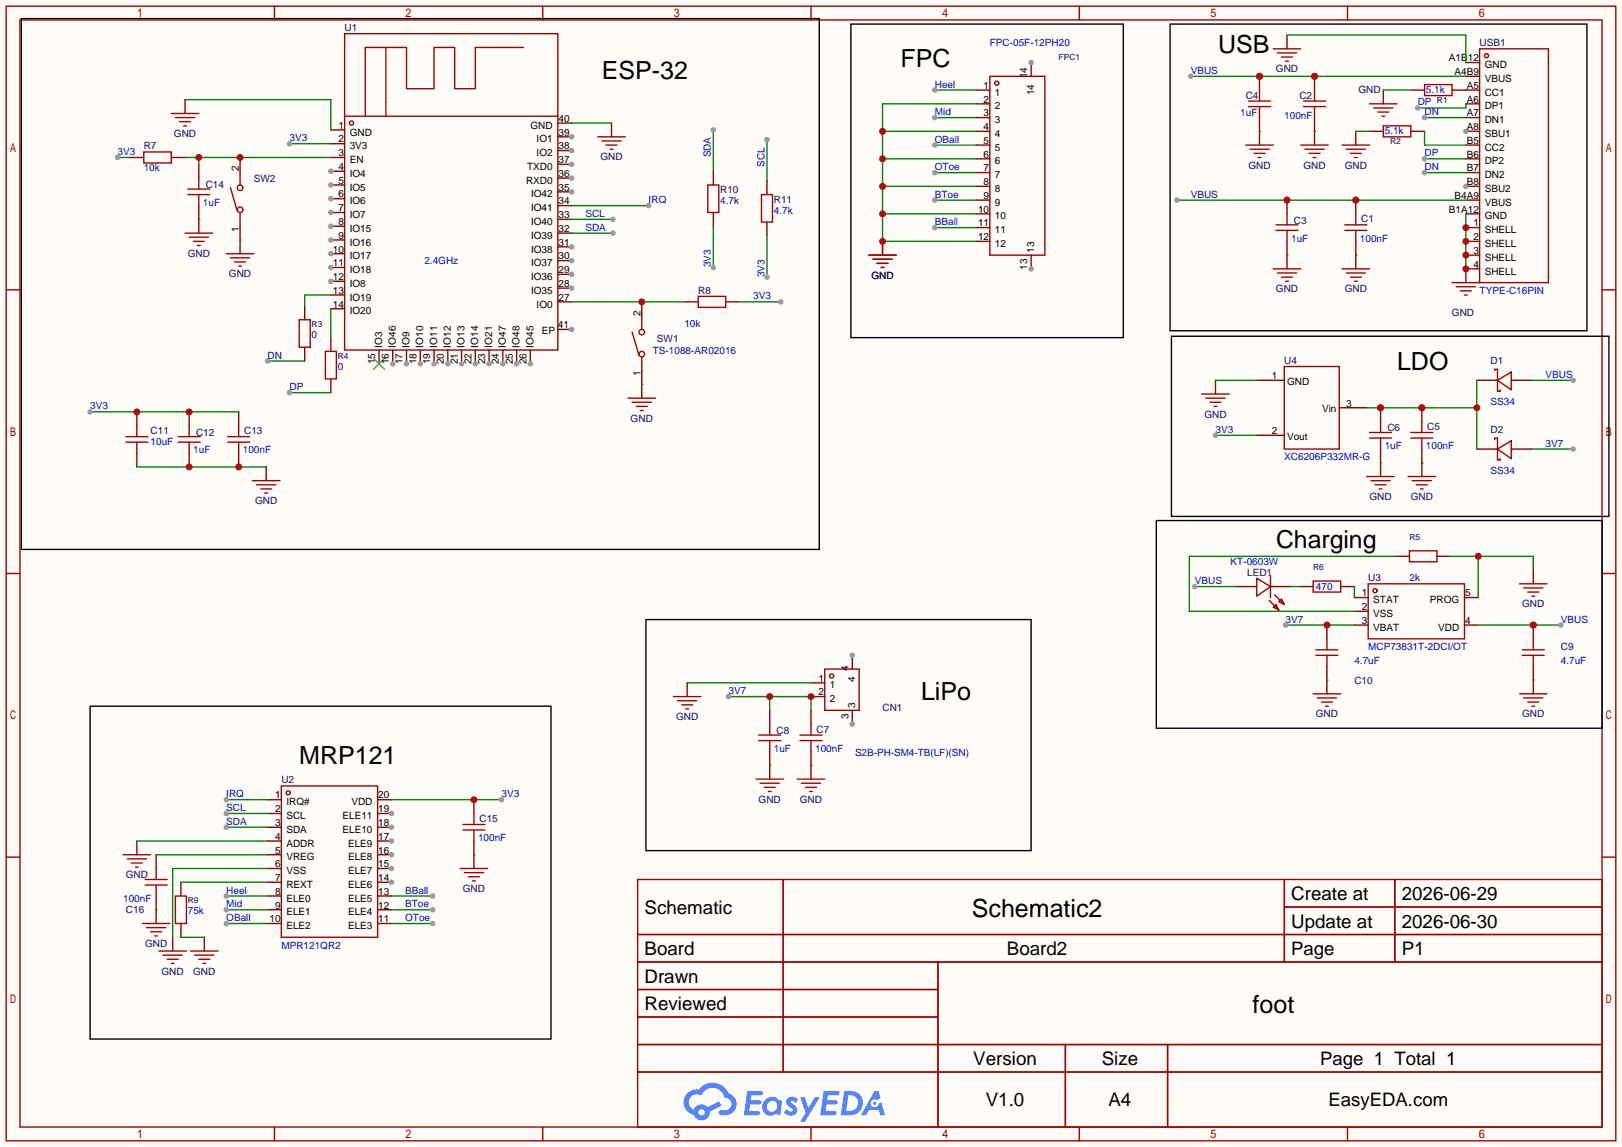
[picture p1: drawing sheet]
<svg xmlns="http://www.w3.org/2000/svg" width="299mm" height="212mm" viewBox="0 0 299 212" stroke-linecap="round" stroke-linejoin="round" font-family="sans-serif">
<path d="M0 0h299.5v211.8h-299.5z" fill="#fffcf7"/>
<g fill="none" stroke="#a10000" stroke-width=".25">
<path d="M1.1 1.1h297.2v209.6h-297.2zM3.7 3.7h292.1v204.5h-292.1zM50.7 1.1v2.6M100.2 1.1v2.6M149.7 1.1v2.6M199.3 1.1v2.6M248.8 1.1v2.6M1.1 53.5h2.6M295.8 53.5h2.5M1.1 105.9h2.6M295.8 105.9h2.5M1.1 158.3h2.6"/>
<path d="M295.8 158.3h2.5M117.7 162.4h178.1v45.8h-178.1zM117.7 172.6h178.1M117.7 177.7h178.1M144.6 162.4v35.6M173.2 177.7v30.5M237.1 162.4v15.3M237.1 167.5h58.7M257.5 162.4v15.3M117.7 182.8h55.5M117.7 192.9h178.1M117.7 187.8h55.5"/>
<path d="M117.7 198h178.1M196.7 192.9v15.3M215.6 192.9v15.3M50.7 208.2v2.5M100.2 208.2v2.5M149.7 208.2v2.5M199.3 208.2v2.5M248.8 208.2v2.5"/>
</g>
<g fill="#5487ff">
<path d="M145.5 202.8a1.3 1.3 0 0 1 1.8 .3l-.4 .6a.54 .54 0 0 0-.9-.2l.1 .2a1.58 1.58 0 0 1 1.1 1.6 1.43 1.43 0 0 1-2.5 .1l.5-.6a.64 .64 0 0 0 .5 .5 .64 .64 0 0 0 .7-.3l-.2-.2a1.6 1.6 0 0 1-1-1.6z"/>
<path d="M147.7 202.7h.9l.7 1.9 1.1-1.9h.9l-2.7 4.5h-.9l1-1.7z"/>
<path d="M138 201.5h1.6a1.31 1.31 0 0 1 1.2 .2 .4 .4 0 0 1-.3 .6h-1.8l-.1 .9h1.6a.4 .4 0 0 1 .4 .4 .4 .4 0 0 1-.4 .4h-1.7l-.2 1.2h.8a1.23 1.23 0 0 1 1.2 .2 .39 .39 0 0 1-.3 .6h-2.7z"/>
<path d="M152.1 201.5h1.6a1.32 1.32 0 0 1 1.3 .2 .39 .39 0 0 1-.4 .6h-1.7l-.2 .9h1.7a.4 .4 0 0 1 .3 .4 .4 .4 0 0 1-.4 .4h-1.7l-.2 1.2h.8a1.23 1.23 0 0 1 1.2 .2 .39 .39 0 0 1-.3 .6h-2.7z"/>
<path d="M161.5 201.5h.7l.4 1.3-.7 .4a.75 .75 0 0 0-1.1 .3 .75 .75 0 0 0 .5 1 .75 .75 0 0 0 .9-.6l.6-.3 .6 2.4h-.9l-.2-1h-1.9l-.5 1h-.9z"/>
<path d="M155.9 201.5l-.7 4.5h1.5a2.27 2.27 0 0 0 2.6-2.3 2.27 2.27 0 0 0-2.7-2.2zM156.6 202.3a1.5 1.5 0 0 1 1.8 1.5 1.5 1.5 0 0 1-1.9 1.4h-.3z"/>
<path d="M141.3 203.1a1.62 1.62 0 0 0-.4 2.1 1.62 1.62 0 0 0 2 .7l.4-.3 .3 .3 .5 .1 .3-2.5-.2-.3h-.4a1.58 1.58 0 0 0-2.5-.1zM141.9 203.6a.99 .99 0 0 1 1.6 .3 .99 .99 0 0 1-.9 1.4 .94 .94 0 0 1-1-.5 .94 .94 0 0 1 .3-1.2z"/>
<path d="M126.9 201.9a2.37 2.37 0 0 0 1.2 4 1.54 1.54 0 0 0 1.7 1 1.54 1.54 0 0 0 1.3-1.6l2.1-1.1-.5-.8-2 1.1a1.57 1.57 0 0 0-2.6 .4 1.5 1.5 0 0 1-.8-2.1 1.5 1.5 0 0 1 2.2-.5 2.23 2.23 0 0 1 2.3-1.4 2.23 2.23 0 0 1 2 1.8 1.16 1.16 0 0 1 1.2 1.1 1.16 1.16 0 0 1-1 1.3h-.7a.47 .47 0 0 0-.6 .3 .47 .47 0 0 0 .4 .6 2.23 2.23 0 0 0 2.3-.7 2.23 2.23 0 0 0 .4-2.3 2.16 2.16 0 0 0-1.3-1.1 3.2 3.2 0 0 0-5.4-.7l-1.2 .1zM129 205.4a.58 .58 0 0 1 1.1 0 .58 .58 0 0 1-1.1 0z"/>
<circle cx="161.5" cy="203.8" r=".28"/>
</g>
<g fill="none" stroke="#a10000" stroke-width=".25">
<path d="M63.6 6.2h39.4v58.4h-39.4z"/>
<circle cx="64.9" cy="22.7" r=".38"/>
</g>
<path d="M61.1 24h2.5M61.1 26.5h2.5M61.1 29.1h2.5M61.1 31.6h2.5" fill="none" stroke="#870000" stroke-width=".25"/>
<circle cx="61.1" cy="31.6" r=".51" fill="#999"/>
<path d="M61.1 34.2h2.5" fill="none" stroke="#870000" stroke-width=".25"/>
<circle cx="61.1" cy="34.2" r=".51" fill="#999"/>
<path d="M61.1 36.7h2.5" fill="none" stroke="#870000" stroke-width=".25"/>
<circle cx="61.1" cy="36.7" r=".51" fill="#999"/>
<path d="M61.1 39.2h2.5" fill="none" stroke="#870000" stroke-width=".25"/>
<circle cx="61.1" cy="39.2" r=".51" fill="#999"/>
<path d="M61.1 41.8h2.5" fill="none" stroke="#870000" stroke-width=".25"/>
<circle cx="61.1" cy="41.8" r=".51" fill="#999"/>
<path d="M61.1 44.3h2.5" fill="none" stroke="#870000" stroke-width=".25"/>
<circle cx="61.1" cy="44.3" r=".51" fill="#999"/>
<path d="M61.1 46.9h2.5" fill="none" stroke="#870000" stroke-width=".25"/>
<circle cx="61.1" cy="46.9" r=".51" fill="#999"/>
<path d="M61.1 49.4h2.5" fill="none" stroke="#870000" stroke-width=".25"/>
<circle cx="61.1" cy="49.4" r=".51" fill="#999"/>
<path d="M61.1 51.9h2.5" fill="none" stroke="#870000" stroke-width=".25"/>
<circle cx="61.1" cy="51.9" r=".51" fill="#999"/>
<path d="M61.1 54.5h2.5M61.1 57h2.5M70 64.6v2.6M72.5 64.6v2.6" fill="none" stroke="#870000" stroke-width=".25"/>
<path d="M69 66.2l2 2M71 66.2l-2 2" fill="none" stroke="#3c3" stroke-width=".25"/>
<circle cx="72.5" cy="67.2" r=".51" fill="#999"/>
<path d="M75.1 64.6v2.6" fill="none" stroke="#870000" stroke-width=".25"/>
<circle cx="75.1" cy="67.2" r=".51" fill="#999"/>
<path d="M77.6 64.6v2.6" fill="none" stroke="#870000" stroke-width=".25"/>
<circle cx="77.6" cy="67.2" r=".51" fill="#999"/>
<path d="M80.1 64.6v2.6" fill="none" stroke="#870000" stroke-width=".25"/>
<circle cx="80.1" cy="67.2" r=".51" fill="#999"/>
<path d="M82.7 64.6v2.6" fill="none" stroke="#870000" stroke-width=".25"/>
<circle cx="82.7" cy="67.2" r=".51" fill="#999"/>
<path d="M85.2 64.6v2.6" fill="none" stroke="#870000" stroke-width=".25"/>
<circle cx="85.2" cy="67.2" r=".51" fill="#999"/>
<path d="M87.8 64.6v2.6" fill="none" stroke="#870000" stroke-width=".25"/>
<circle cx="87.8" cy="67.2" r=".51" fill="#999"/>
<path d="M90.3 64.6v2.6" fill="none" stroke="#870000" stroke-width=".25"/>
<circle cx="90.3" cy="67.2" r=".51" fill="#999"/>
<path d="M92.8 64.6v2.6" fill="none" stroke="#870000" stroke-width=".25"/>
<circle cx="92.8" cy="67.2" r=".51" fill="#999"/>
<path d="M95.4 64.6v2.6" fill="none" stroke="#870000" stroke-width=".25"/>
<circle cx="95.4" cy="67.2" r=".51" fill="#999"/>
<path d="M97.9 64.6v2.6" fill="none" stroke="#870000" stroke-width=".25"/>
<circle cx="97.9" cy="67.2" r=".51" fill="#999"/>
<path d="M103 55.8h2.5M103 53.2h2.5" fill="none" stroke="#870000" stroke-width=".25"/>
<circle cx="105.5" cy="53.2" r=".51" fill="#999"/>
<path d="M103 50.7h2.5" fill="none" stroke="#870000" stroke-width=".25"/>
<circle cx="105.5" cy="50.7" r=".51" fill="#999"/>
<path d="M103 48.1h2.5" fill="none" stroke="#870000" stroke-width=".25"/>
<circle cx="105.5" cy="48.1" r=".51" fill="#999"/>
<path d="M103 45.6h2.5" fill="none" stroke="#870000" stroke-width=".25"/>
<circle cx="105.5" cy="45.6" r=".51" fill="#999"/>
<path d="M103 38h2.5M103 35.4h2.5M103 43.1h2.5M103 40.5h2.5" fill="none" stroke="#870000" stroke-width=".25"/>
<circle cx="105.5" cy="35.4" r=".51" fill="#999"/>
<path d="M103 32.9h2.5" fill="none" stroke="#870000" stroke-width=".25"/>
<circle cx="105.5" cy="32.9" r=".51" fill="#999"/>
<path d="M103 30.4h2.5" fill="none" stroke="#870000" stroke-width=".25"/>
<circle cx="105.5" cy="30.4" r=".51" fill="#999"/>
<path d="M103 27.8h2.5" fill="none" stroke="#870000" stroke-width=".25"/>
<circle cx="105.5" cy="27.8" r=".51" fill="#999"/>
<path d="M103 25.3h2.5" fill="none" stroke="#870000" stroke-width=".25"/>
<circle cx="105.5" cy="25.3" r=".51" fill="#999"/>
<path d="M103 22.7h2.5M103 60.8h2.5" fill="none" stroke="#870000" stroke-width=".25"/>
<path d="M71.2 8.8v12.7M96.6 8.8h-8.8v7.6h-3.9v-7.6h-3.8v7.6h-5v-7.6h-7.7v12.7M63.6 21.5h39.4" fill="none" stroke="#a10000" stroke-width=".25"/>
<circle cx="105.5" cy="60.8" r=".51" fill="#999"/>
<path d="M190.4 11.6v2.5" fill="none" stroke="#870000" stroke-width=".25"/>
<circle cx="190.4" cy="11.6" r=".51" fill="#999"/>
<path d="M190.4 47.1v2.6" fill="none" stroke="#870000" stroke-width=".25"/>
<circle cx="190.4" cy="49.7" r=".51" fill="#999"/>
<g fill="none" stroke="#870000" stroke-width=".25">
<path d="M180.2 19.2h2.6M180.2 16.6h2.6M270.6 19.2h2.6M270.6 16.6h2.6M270.6 11.6h2.6M270.6 14.1h2.6M180.2 39.5h2.6M180.2 37h2.6M180.2 34.4h2.6M180.2 31.9h2.6M180.2 29.3h2.6M180.2 26.8h2.6"/>
<path d="M180.2 24.3h2.6M180.2 21.7h2.6M270.6 24.3h2.6M270.6 21.7h2.6M180.2 44.6h2.6M180.2 42h2.6"/>
</g>
<g fill="none" stroke="#a10000" stroke-width=".25">
<path d="M182.8 14.1h10.1v33h-10.1zM273.2 9h12.7v43.2h-12.7z"/>
<circle cx="184" cy="15.4" r=".38"/>
<circle cx="274.4" cy="10.3" r=".38"/>
</g>
<circle cx="270.6" cy="24.3" r=".51" fill="#999"/>
<path d="M270.6 26.8h2.6M270.6 29.3h2.6M270.6 31.9h2.6M270.6 34.4h2.6" fill="none" stroke="#870000" stroke-width=".25"/>
<circle cx="270.6" cy="34.4" r=".51" fill="#999"/>
<g fill="none" stroke="#870000" stroke-width=".25">
<path d="M44.3 29.1v2.5M270.6 37h2.6M270.6 39.5h2.6M44.3 41.8v2.5M118.5 55.8v2.5M270.6 42h2.6M270.6 44.6h2.6M270.6 47.1h2.6M270.6 49.7h2.6M118.5 68.5v2.5M149.7 126.1h2.6M149.7 128.7h2.6"/>
<path d="M157.4 131.2v2.5"/>
</g>
<g fill="none" stroke="#a10000" stroke-width=".25">
<path d="M42.5 34.7l1.3 4.3M44.3 31.6v2.6M44.3 39.2v2.6M118.5 58.3v2.5M116.7 61.3l1.3 4.4M118.5 65.9v2.6M152.3 123.6h6.3v7.6h-6.3z"/>
<circle cx="44.3" cy="34.7" r=".51"/>
<circle cx="44.3" cy="38.7" r=".51"/>
<circle cx="118.5" cy="61.3" r=".51"/>
<circle cx="118.5" cy="65.4" r=".51"/>
<circle cx="153.5" cy="124.8" r=".38"/>
</g>
<circle cx="157.4" cy="133.7" r=".51" fill="#999"/>
<path d="M157.4 121v2.6" fill="none" stroke="#870000" stroke-width=".25"/>
<circle cx="157.4" cy="121" r=".51" fill="#999"/>
<g fill="none" stroke="#a10000" stroke-width=".25">
<path d="M51.9 145.2h17.8v27.9h-17.8z"/>
<circle cx="53.2" cy="146.4" r=".38"/>
</g>
<g fill="none" stroke="#870000" stroke-width=".25">
<path d="M49.4 147.7h2.5M49.4 150.2h2.5M49.4 152.8h2.5M49.4 155.3h2.5M49.4 157.9h2.5M49.4 160.4h2.5M49.4 162.9h2.5M49.4 165.5h2.5M49.4 168h2.5M49.4 170.6h2.5M69.7 162.9h2.6M69.7 165.5h2.6"/>
<path d="M69.7 168h2.6M69.7 170.6h2.6"/>
</g>
<circle cx="72.3" cy="162.9" r=".51" fill="#999"/>
<path d="M69.7 160.4h2.6" fill="none" stroke="#870000" stroke-width=".25"/>
<circle cx="72.3" cy="160.4" r=".51" fill="#999"/>
<path d="M69.7 157.9h2.6" fill="none" stroke="#870000" stroke-width=".25"/>
<circle cx="72.3" cy="157.9" r=".51" fill="#999"/>
<path d="M69.7 155.3h2.6" fill="none" stroke="#870000" stroke-width=".25"/>
<circle cx="72.3" cy="155.3" r=".51" fill="#999"/>
<path d="M69.7 152.8h2.6" fill="none" stroke="#870000" stroke-width=".25"/>
<circle cx="72.3" cy="152.8" r=".51" fill="#999"/>
<path d="M69.7 150.2h2.6" fill="none" stroke="#870000" stroke-width=".25"/>
<circle cx="72.3" cy="150.2" r=".51" fill="#999"/>
<g fill="none" stroke="#870000" stroke-width=".25">
<path d="M237.6 6.5v2.5M255.4 16.6v2.6M232.5 24.3v2.5M242.7 24.3v2.5M250.3 24.3v2.5M237.6 47.1v2.6M250.3 47.1v2.6M270.6 49.7v2.5M232 70.2h5.1M247.3 75.3h5M232 80.4h5.1M254.9 85.5v2.5"/>
<path d="M262.5 85.5v2.5M250.1 110.4h2.5M250.1 112.9h2.5M250.1 115.4h2.5M270.4 110.4h2.5M270.4 115.4h2.5M245 125.6v2.5M69.7 147.7h2.6M142.1 141.4v2.5M149.7 141.4v2.5"/>
</g>
<g fill="none" stroke="#a10000" stroke-width=".25">
<path d="M235.1 9h5.1M235.8 9.8h3.6M236.6 10.5h2M237.4 11.3h.5M252.9 19.2h5M253.6 19.9h3.6M230 26.8h5.1M230.8 27.6h3.5M231.5 28.3h2.1M232.3 29.1h.5M240.2 26.8h5M240.9 27.6h3.6"/>
<path d="M241.7 28.3h2M242.4 29.1h.6M247.8 26.8h5.1M248.5 27.6h3.6M249.3 28.3h2M250.1 29.1h.5M254.4 20.7h2M255.1 21.5h.6M235.1 49.7h5.1M235.8 50.4h3.6M236.6 51.2h2M237.4 51.9h.5"/>
<path d="M247.8 49.7h5.1M248.5 50.4h3.6M249.3 51.2h2M250.1 51.9h.5M268.1 52.2h5.1M268.9 53h3.5M269.6 53.7h2.1M270.4 54.5h.5M237.1 67.7h10.2v15.2h-10.2zM252.3 88h5.1M253.1 88.8h3.6M253.9 89.5h2"/>
<path d="M254.6 90.3h.5M260 88h5M260.7 88.8h3.6M261.5 89.5h2M262.3 90.3h.5M252.6 107.8h17.8v10.2h-17.8zM242.4 128.1h5.1M243.2 128.9h3.6M244 129.7h2M244.7 130.4h.5M139.6 143.9h5.1M140.3 144.7h3.6"/>
<path d="M141.1 145.4h2M141.9 146.2h.5M147.2 143.9h5.1M148 144.7h3.5M148.7 145.4h2M149.5 146.2h.5"/>
<circle cx="253.9" cy="109.1" r=".38"/>
</g>
<path d="M270.6 39.5v10.2" fill="none" stroke="#008700" stroke-width=".25"/>
<g fill="#c00">
<circle cx="270.6" cy="47.1" r=".63"/>
<circle cx="270.6" cy="49.7" r=".63"/>
<circle cx="270.6" cy="44.6" r=".63"/>
<circle cx="270.6" cy="42" r=".63"/>
</g>
<path d="M237.6 6.5h33v5.1M255.4 16.6h5.1M270.6 16.6h.1M250.3 24.3h2.6M263 24.3v2.5h7.6M252.3 75.3h20.4M272.7 70.2v12.7" fill="none" stroke="#008700" stroke-width=".25"/>
<path d="M260.5 16.6h2.5M268.1 16.6h2.5M252.9 24.3h2.5M260.5 24.3h2.5M272.7 70.2h3.8M279 70.2h3.8M272.7 82.9h3.8M279 82.9h3.8" fill="none" stroke="#870000" stroke-width=".25"/>
<path d="M263 15.6h5.1v2.1h-5.1zM255.4 23.2h5.1v2.1h-5.1zM276 68.5v-.3h.5v4.1h.5v-.3M276.5 70.2l2.5-1.5v3.3zM276 81.2v-.3h.5v4.1h.5v-.3M276.5 82.9l2.5-1.5v3.3z" fill="none" stroke="#a10000" stroke-width=".25"/>
<g fill="#c00">
<circle cx="272.7" cy="75.3" r=".63"/>
<circle cx="262.5" cy="75.3" r=".63"/>
<circle cx="254.9" cy="75.3" r=".63"/>
</g>
<path d="M219.8 14.1h50.8" fill="none" stroke="#008700" stroke-width=".25"/>
<g fill="#c00">
<circle cx="232.5" cy="14.1" r=".63"/>
<circle cx="242.7" cy="14.1" r=".63"/>
</g>
<circle cx="219.8" cy="14.1" r=".51" fill="#999"/>
<path d="M217.3 37h53.3" fill="none" stroke="#008700" stroke-width=".25"/>
<g fill="#c00">
<circle cx="250.3" cy="37" r=".63"/>
<circle cx="237.6" cy="37" r=".63"/>
</g>
<circle cx="217.3" cy="37" r=".51" fill="#999"/>
<path d="M242.7 19.7v2" fill="none" stroke="#a10000" stroke-width=".25"/>
<path d="M242.7 14.1v2.5" fill="none" stroke="#870000" stroke-width=".25"/>
<circle cx="242.7" cy="14.1" r=".63" fill="#c00"/>
<path d="M240.7 18.7h4M240.7 19.7h4M242.7 16.6v2.1M250.3 42.5v2.1" fill="none" stroke="#a10000" stroke-width=".25"/>
<path d="M242.7 21.7v2.6M250.3 37v2.5" fill="none" stroke="#870000" stroke-width=".25"/>
<circle cx="250.3" cy="37" r=".63" fill="#c00"/>
<path d="M250.3 39.5v2M248.3 41.5h4M248.3 42.5h4M44.1 78.6v2M42 80.6h4.1M42 81.7h4.1M44.1 81.7v2M262.5 80.9v2M85.5 152.3h4M85.5 153.3h4M87.5 150.2v2.1M87.5 153.3v2" fill="none" stroke="#a10000" stroke-width=".25"/>
<path d="M250.3 44.6v2.5M44.1 76.1v2.5M262.5 75.3v2.6M44.1 83.7v2.5M87.5 147.7v2.5M87.5 155.3v2.6" fill="none" stroke="#870000" stroke-width=".25"/>
<circle cx="262.5" cy="75.3" r=".63" fill="#c00"/>
<g fill="none" stroke="#a10000" stroke-width=".25">
<path d="M230.5 19.7h4.1M230.5 18.7h4.1M232.5 16.6v2.1M34.9 78.6v2M260.5 79.9h4M262.5 77.9v2M32.9 81.7h4.1M32.9 80.6h4.1M34.9 81.7v2M260.5 80.9h4M147.7 135.8h4.1M147.7 136.8h4.1"/>
<path d="M149.7 133.7v2.1M149.7 136.8v2M26.8 162.4h4.1M26.8 163.4h4.1M28.8 160.4v2M28.8 163.4v2.1"/>
</g>
<path d="M232.5 14.1v2.5M232.5 21.7v2.6M34.9 76.1v2.5M34.9 83.7v2.5M262.5 82.9v2.6M149.7 131.2v2.5M149.7 138.8v2.6M28.8 157.9v2.5M28.8 165.5v2.5" fill="none" stroke="#870000" stroke-width=".25"/>
<path d="M242.7 24.3h.1M250.3 47.1h.1M262.5 85.5h.1M149.7 141.4h.1" fill="none" stroke="#008700" stroke-width=".25"/>
<circle cx="232.5" cy="14.1" r=".63" fill="#c00"/>
<path d="M232.5 19.7v2M34.7 35.9h4M34.7 34.9h4M36.7 32.9v2M36.7 35.9v2.1M237.6 39.5v2M235.6 42.5h4M235.6 41.5h4M140.1 136.8h4M140.1 135.8h4M142.1 133.7v2.1M142.1 136.8v2" fill="none" stroke="#a10000" stroke-width=".25"/>
<path d="M36.7 30.4v2.5M36.7 38v2.5M237.6 37v2.5M237.6 44.6v2.5M142.1 131.2v2.5M142.1 138.8v2.6" fill="none" stroke="#870000" stroke-width=".25"/>
<circle cx="237.6" cy="37" r=".63" fill="#c00"/>
<path d="M237.6 42.5v2.1M252.9 79.9h4M254.9 77.9v2M252.9 80.9h4" fill="none" stroke="#a10000" stroke-width=".25"/>
<path d="M254.9 75.3v2.6M254.9 82.9v2.6" fill="none" stroke="#870000" stroke-width=".25"/>
<circle cx="254.9" cy="75.3" r=".63" fill="#c00"/>
<path d="M55.2 59.1h2.1v5h-2.1zM60.1 64.9h2v5.1h-2zM254.9 80.9v2" fill="none" stroke="#a10000" stroke-width=".25"/>
<path d="M232.5 24.3h.1M263 29.3h7.6M61.1 54.5h-4.8v2M237.6 47.1h.1M254.9 85.5h.1M142.1 141.4h.1" fill="none" stroke="#008700" stroke-width=".25"/>
<path d="M56.3 56.5v2.6M56.3 64.1v2.6M61.1 62.4v2.5M61.1 70v2.5" fill="none" stroke="#870000" stroke-width=".25"/>
<circle cx="263" cy="29.3" r=".51" fill="#999"/>
<path d="M270.6 19.2v.7h-8.9" fill="none" stroke="#008700" stroke-width=".25"/>
<circle cx="261.7" cy="19.9" r=".51" fill="#999"/>
<path d="M263 31.9h7.6" fill="none" stroke="#008700" stroke-width=".25"/>
<circle cx="263" cy="31.9" r=".51" fill="#999"/>
<path d="M263 21.7h7.6" fill="none" stroke="#008700" stroke-width=".25"/>
<circle cx="263" cy="21.7" r=".51" fill="#999"/>
<path d="M49.4 66.7h6.9" fill="none" stroke="#008700" stroke-width=".25"/>
<circle cx="49.4" cy="66.7" r=".51" fill="#999"/>
<path d="M53.5 72.5h7.6" fill="none" stroke="#008700" stroke-width=".25"/>
<circle cx="53.5" cy="72.5" r=".51" fill="#999"/>
<path d="M224.4 80.4h7.6" fill="none" stroke="#008700" stroke-width=".25"/>
<circle cx="224.4" cy="80.4" r=".51" fill="#999"/>
<path d="M224.4 70.2v2.6" fill="none" stroke="#870000" stroke-width=".25"/>
<path d="M221.9 72.8h5M222.6 73.5h3.6M223.4 74.3h2M224.2 75.1h.5" fill="none" stroke="#a10000" stroke-width=".25"/>
<path d="M224.4 70.2h7.6M282.8 70.2h7.6" fill="none" stroke="#008700" stroke-width=".25"/>
<circle cx="290.4" cy="70.2" r=".51" fill="#999"/>
<path d="M134.5 128.7h15.2v2.5M142.1 128.7v2.5" fill="none" stroke="#008700" stroke-width=".25"/>
<g fill="#c00">
<circle cx="142.1" cy="128.7" r=".63"/>
<circle cx="149.7" cy="128.7" r=".63"/>
</g>
<circle cx="134.5" cy="128.7" r=".51" fill="#999"/>
<path d="M126.9 126.1v2.6" fill="none" stroke="#870000" stroke-width=".25"/>
<path d="M124.3 128.7h5.1M125.1 129.4h3.6M125.9 130.2h2M126.6 130.9h.5" fill="none" stroke="#a10000" stroke-width=".25"/>
<path d="M282.8 82.9h7.6M126.9 126.1h22.8" fill="none" stroke="#008700" stroke-width=".25"/>
<circle cx="290.4" cy="82.9" r=".51" fill="#999"/>
<path d="M162.9 44.6v2.5" fill="none" stroke="#870000" stroke-width=".25"/>
<path d="M160.4 47.1h5.1M161.2 47.9h3.5M161.9 48.6h2.1M162.7 49.4h.5" fill="none" stroke="#a10000" stroke-width=".25"/>
<path d="M180.2 19.2h-17.3v25.4h17.3M162.9 24.3h17.3M162.9 29.3h17.3M162.9 34.4h17.3M162.9 39.5h17.3" fill="none" stroke="#008700" stroke-width=".25"/>
<g fill="#c00">
<circle cx="162.9" cy="44.6" r=".63"/>
<circle cx="162.9" cy="39.5" r=".63"/>
<circle cx="162.9" cy="34.4" r=".63"/>
<circle cx="162.9" cy="29.3" r=".63"/>
<circle cx="162.9" cy="24.3" r=".63"/>
</g>
<path d="M172.6 42h7.6" fill="none" stroke="#008700" stroke-width=".25"/>
<circle cx="172.6" cy="42" r=".51" fill="#999"/>
<path d="M172.6 37h7.6" fill="none" stroke="#008700" stroke-width=".25"/>
<circle cx="172.6" cy="37" r=".51" fill="#999"/>
<path d="M172.6 21.7h7.6" fill="none" stroke="#008700" stroke-width=".25"/>
<circle cx="172.6" cy="21.7" r=".51" fill="#999"/>
<path d="M172.6 26.8h7.6" fill="none" stroke="#008700" stroke-width=".25"/>
<circle cx="172.6" cy="26.8" r=".51" fill="#999"/>
<path d="M172.6 31.9h7.6" fill="none" stroke="#008700" stroke-width=".25"/>
<circle cx="172.6" cy="31.9" r=".51" fill="#999"/>
<path d="M172.6 16.6h7.6" fill="none" stroke="#008700" stroke-width=".25"/>
<circle cx="172.6" cy="16.6" r=".51" fill="#999"/>
<path d="M257.7 102.7h2.5M265.3 102.7h2.5" fill="none" stroke="#870000" stroke-width=".25"/>
<path d="M260.2 101.7h5.1v2.1h-5.1z" fill="none" stroke="#a10000" stroke-width=".25"/>
<path d="M257.7 102.7h-38.1v10.2h30.5M267.8 102.7h15.3v2.6M272.9 102.7v7.7" fill="none" stroke="#008700" stroke-width=".25"/>
<circle cx="272.9" cy="102.7" r=".63" fill="#c00"/>
<path d="M283.1 105.3v2.5" fill="none" stroke="#870000" stroke-width=".25"/>
<path d="M280.5 107.8h5.1M281.3 108.6h3.6M282.1 109.3h2M282.8 110.1h.5" fill="none" stroke="#a10000" stroke-width=".25"/>
<path d="M272.9 115.4h15.3" fill="none" stroke="#008700" stroke-width=".25"/>
<circle cx="283.1" cy="115.4" r=".63" fill="#c00"/>
<circle cx="288.2" cy="115.4" r=".51" fill="#999"/>
<path d="M239.9 108.3h2.5M247.5 108.3h2.6M283.1 115.4v2.6" fill="none" stroke="#870000" stroke-width=".25"/>
<path d="M242.4 107.3h5.1v2h-5.1zM283.1 121v2.1" fill="none" stroke="#a10000" stroke-width=".25"/>
<circle cx="283.1" cy="115.4" r=".63" fill="#c00"/>
<path d="M245 118v2M283.1 118v2M243 120h4M243 121h4M245 121v2.1M280.5 128.1h5.1M281.1 120h4M281.1 121h4M281.3 128.9h3.6M282.1 129.7h2M282.8 130.4h.5" fill="none" stroke="#a10000" stroke-width=".25"/>
<path d="M245 115.4v2.6M245 123.1v2.5M283.1 123.1v5" fill="none" stroke="#870000" stroke-width=".25"/>
<path d="M237.4 115.4h12.7M283.1 125.6h.1" fill="none" stroke="#008700" stroke-width=".25"/>
<circle cx="245" cy="115.4" r=".63" fill="#c00"/>
<circle cx="237.4" cy="115.4" r=".51" fill="#999"/>
<path d="M232 106.8l2.6 1.5-2.6 1.8zM234.3 110.9l1.8 1.7M234.6 106.3v4.1M235.1 112.1l.5-.5 .5 1zM235.3 109.9l1.8 1.7M236.1 111.1l.5-.5 .5 1z" fill="none" stroke="#a10000" stroke-width=".25"/>
<path d="M228.2 108.3h3.8M234.6 108.3h3.8" fill="none" stroke="#870000" stroke-width=".25"/>
<path d="M220.6 108.3h7.6M238.4 108.3h1.5M250.1 108.3v2.1M245 125.6h.1" fill="none" stroke="#008700" stroke-width=".25"/>
<circle cx="220.6" cy="108.3" r=".51" fill="#999"/>
<path d="M34.2 18.4v2.6M112.9 22.7v2.6M25.3 76.1v2.5M25.3 83.7v2.5" fill="none" stroke="#870000" stroke-width=".25"/>
<path d="M31.6 21h5.1M32.4 21.7h3.5M33.1 22.5h2.1M33.9 23.2h.5M110.4 25.3h5M111.1 26h3.6M111.9 26.8h2M112.6 27.6h.6M25.3 78.6v2M23.2 81.7h4.1M23.2 80.6h4.1M25.3 81.7v2" fill="none" stroke="#a10000" stroke-width=".25"/>
<path d="M34.2 18.4h26.9v5.6M16.6 76.1h27.5" fill="none" stroke="#008700" stroke-width=".25"/>
<g fill="#c00">
<circle cx="25.3" cy="76.1" r=".63"/>
<circle cx="34.9" cy="76.1" r=".63"/>
</g>
<circle cx="16.6" cy="76.1" r=".51" fill="#999"/>
<path d="M25.3 86.2h23.8" fill="none" stroke="#008700" stroke-width=".25"/>
<g fill="#c00">
<circle cx="34.9" cy="86.2" r=".63"/>
<circle cx="44.1" cy="86.2" r=".63"/>
</g>
<path d="M49.1 86.2v2.6" fill="none" stroke="#870000" stroke-width=".25"/>
<path d="M46.6 88.8h5.1M47.4 89.5h3.5M48.1 90.3h2.1M48.9 91.1h.5" fill="none" stroke="#a10000" stroke-width=".25"/>
<path d="M53.5 26.5h7.6" fill="none" stroke="#008700" stroke-width=".25"/>
<circle cx="53.5" cy="26.5" r=".51" fill="#999"/>
<path d="M34.2 29.1h26.9M36.7 29.1v1.3" fill="none" stroke="#008700" stroke-width=".25"/>
<g fill="#c00">
<circle cx="36.7" cy="29.1" r=".63"/>
<circle cx="44.3" cy="29.1" r=".63"/>
</g>
<path d="M24 29.1h2.5M31.6 29.1h2.6M36.7 40.5v2.6M44.3 44.3v2.6M126.4 55.8h2.5M134 55.8h2.5" fill="none" stroke="#870000" stroke-width=".25"/>
<path d="M26.5 28.1h5.1v2h-5.1zM34.2 43.1h5M34.9 43.8h3.6M35.7 44.6h2M36.4 45.3h.6M41.8 46.9h5.1M42.5 47.6h3.6M43.3 48.4h2M44.1 49.1h.5M128.9 54.7h5.1v2.1h-5.1z" fill="none" stroke="#a10000" stroke-width=".25"/>
<path d="M21.7 29.1h2.3" fill="none" stroke="#008700" stroke-width=".25"/>
<circle cx="21.7" cy="29.1" r=".51" fill="#999"/>
<path d="M105.5 55.8h20.9" fill="none" stroke="#008700" stroke-width=".25"/>
<circle cx="118.5" cy="55.8" r=".63" fill="#c00"/>
<path d="M118.5 71v2.5" fill="none" stroke="#870000" stroke-width=".25"/>
<path d="M116 73.5h5M116.7 74.3h3.6M117.5 75.1h2M118.2 75.8h.5" fill="none" stroke="#a10000" stroke-width=".25"/>
<path d="M136.5 55.8h7.6M118.5 71h.1" fill="none" stroke="#008700" stroke-width=".25"/>
<circle cx="144.1" cy="55.8" r=".51" fill="#999"/>
<path d="M105.5 22.7h7.4M44.3 44.3h.1M72.3 147.7h20.3" fill="none" stroke="#008700" stroke-width=".25"/>
<circle cx="87.5" cy="147.7" r=".63" fill="#c00"/>
<circle cx="92.6" cy="147.7" r=".51" fill="#999"/>
<path d="M25.3 155.3v2.6M87.5 157.9v2.5M28.8 168v2.6M31.9 173.1v2.5M33.4 162.9v2.6M33.4 170.6v2.5M37.7 173.1v2.5" fill="none" stroke="#870000" stroke-width=".25"/>
<g fill="none" stroke="#a10000" stroke-width=".25">
<path d="M22.7 157.9h5.1M23.5 158.6h3.6M24.3 159.4h2M25 160.1h.5M26.3 170.6h5.1M27.1 171.3h3.5M27.8 172.1h2M28.6 172.8h.5M29.3 175.6h5.1M30.1 176.4h3.6M30.9 177.2h2M31.6 177.9h.5"/>
<path d="M32.4 165.5h2v5.1h-2zM35.2 175.6h5.1M35.9 176.4h3.6M36.7 177.2h2M37.5 177.9h.5M85 160.4h5M85.7 161.2h3.6M86.5 161.9h2M87.2 162.7h.6"/>
</g>
<path d="M25.3 155.3h24.1M28.8 157.9h20.6M41.8 150.2h7.6M87.5 157.9h.1M28.8 168h.1M33.4 162.9h16M33.4 173.1h4.3M49.4 160.4h-17.5v12.7" fill="none" stroke="#008700" stroke-width=".25"/>
<circle cx="41.8" cy="150.2" r=".51" fill="#999"/>
<path d="M41.8 152.8h7.6" fill="none" stroke="#008700" stroke-width=".25"/>
<circle cx="41.8" cy="152.8" r=".51" fill="#999"/>
<path d="M36.7 40.5h.1M61.1 57v5.4M131.7 41.8v7.6" fill="none" stroke="#008700" stroke-width=".25"/>
<circle cx="131.7" cy="49.4" r=".51" fill="#999"/>
<path d="M141.6 43.6v7.6" fill="none" stroke="#008700" stroke-width=".25"/>
<circle cx="141.6" cy="51.2" r=".51" fill="#999"/>
<path d="M41.8 165.5h7.6" fill="none" stroke="#008700" stroke-width=".25"/>
<circle cx="41.8" cy="165.5" r=".51" fill="#999"/>
<path d="M41.8 168h7.6" fill="none" stroke="#008700" stroke-width=".25"/>
<circle cx="41.8" cy="168" r=".51" fill="#999"/>
<path d="M41.8 170.6h7.6" fill="none" stroke="#008700" stroke-width=".25"/>
<circle cx="41.8" cy="170.6" r=".51" fill="#999"/>
<path d="M72.3 170.6h7.6" fill="none" stroke="#008700" stroke-width=".25"/>
<circle cx="79.9" cy="170.6" r=".51" fill="#999"/>
<path d="M72.3 168h7.6" fill="none" stroke="#008700" stroke-width=".25"/>
<circle cx="79.9" cy="168" r=".51" fill="#999"/>
<path d="M72.3 165.5h7.6" fill="none" stroke="#008700" stroke-width=".25"/>
<circle cx="79.9" cy="165.5" r=".51" fill="#999"/>
<path d="M41.8 147.7h7.6" fill="none" stroke="#008700" stroke-width=".25"/>
<circle cx="41.8" cy="147.7" r=".51" fill="#999"/>
<path d="M3.9 3.4h147.4v98.1h-147.4zM157.1 4.4h50.3v58h-50.3zM216 4.4h77v56.7h-77zM216.3 62.1h80.8v33.3h-80.8zM213.5 96.1h82.3v38.4h-82.3zM119.3 114.4h71.1v42.7h-71.1zM16.6 130.4h85.1v61.5h-85.1z" fill="none" stroke="#000" stroke-width=".25"/>
<path d="M105.5 40.5h7.7" fill="none" stroke="#008700" stroke-width=".25"/>
<circle cx="113.2" cy="40.5" r=".51" fill="#999"/>
<path d="M141.6 25.8v7.6" fill="none" stroke="#008700" stroke-width=".25"/>
<circle cx="141.6" cy="25.8" r=".51" fill="#999"/>
<path d="M105.5 43.1h7.7" fill="none" stroke="#008700" stroke-width=".25"/>
<circle cx="113.2" cy="43.1" r=".51" fill="#999"/>
<path d="M131.7 24v7.6" fill="none" stroke="#008700" stroke-width=".25"/>
<circle cx="131.7" cy="24" r=".51" fill="#999"/>
<path d="M105.5 38h14.3" fill="none" stroke="#008700" stroke-width=".25"/>
<circle cx="119.8" cy="38" r=".51" fill="#999"/>
<path d="M131.7 31.6v2.6M131.7 39.2v2.6M141.6 33.4v2.5M141.6 41v2.6" fill="none" stroke="#870000" stroke-width=".25"/>
<path d="M130.7 34.2h2v5h-2zM140.6 35.9h2v5.1h-2z" fill="none" stroke="#a10000" stroke-width=".25"/>
<g font-size="4.6">
<text x="224.9" y="9.8">USB</text>
<text x="111.1" y="14.7">ESP-32</text>
<text x="166.2" y="12.4">FPC</text>
<text x="257.9" y="68.2">LDO</text>
<text x="235.6" y="101.2">Charging</text>
<text x="170.1" y="129.2">LiPo</text>
<text x="55.2" y="141.1">MRP121</text>
<text x="179.4" y="169.4">Schematic2</text>
<text x="231.3" y="187.1">foot</text>
</g>
<g font-size="3.5">
<text x="238.4" y="166.2">Create at</text>
<text x="258.8" y="166.2">2026-06-29</text>
<text x="119" y="168.8">Schematic</text>
<text x="238.4" y="171.3">Update at</text>
<text x="258.8" y="171.3">2026-06-30</text>
<text x="119" y="176.4">Board</text>
<text x="185.9" y="176.4">Board2</text>
<text x="258.8" y="176.4">P1</text>
<text x="119" y="181.5">Drawn</text>
<text x="119" y="186.6">Reviewed</text>
<text x="179.7" y="196.7">Version</text>
<text x="203.4" y="196.7">Size</text>
<text x="182" y="204.3">V1.0</text>
<text x="204.7" y="204.3">A4</text>
</g>
<g font-size="3.4">
<text x="238.4" y="176.4">Page</text>
<text x="243.7" y="196.7">Page 1 Total 1</text>
<text x="245.3" y="204.3">EasyEDA.com</text>
</g>
<g font-size="1.8" fill="#000080">
<text x="63.6" y="5.8">U1</text>
<text x="273.2" y="8.6">USB1</text>
<text x="235.6" y="13.4">GND</text>
<text x="250.8" y="17.2">GND</text>
<text x="230" y="18.2">C4</text>
<text x="239.9" y="18.2">C2</text>
<text x="26.5" y="27.6">R7</text>
<text x="32.1" y="25.3">GND</text>
<text x="110.8" y="29.6">GND</text>
<text x="38" y="34.7">C14</text>
<text x="46.9" y="33.7">SW2</text>
<text x="133" y="35.7">R10</text>
<text x="230.5" y="31.2">GND</text>
<text x="240.6" y="31.2">GND</text>
<text x="248.3" y="31.2">GND</text>
<text x="142.9" y="37.5">R11</text>
<text x="238.9" y="41.3">C3</text>
<text x="251.3" y="41.1">C1</text>
<text x="34.6" y="47.4">GND</text>
<text x="42.3" y="51.2">GND</text>
<text x="160.9" y="51.5">GND</text>
<text x="128.9" y="54.3">R8</text>
<text x="235.6" y="54">GND</text>
<text x="248.3" y="54">GND</text>
<text x="268.1" y="58.3">GND</text>
<text x="121.3" y="63.2">SW1</text>
<text x="237.1" y="67.2">U4</text>
<text x="275.2" y="67.2">D1</text>
<text x="116.4" y="77.9">GND</text>
<text x="222.4" y="77.1">GND</text>
<text x="27.8" y="80.2">C11</text>
<text x="36.2" y="80.4">C12</text>
<text x="45.1" y="80.2">C13</text>
<text x="256.2" y="79.7">C6</text>
<text x="263.5" y="79.4">C5</text>
<text x="275.2" y="79.9">D2</text>
<text x="47.1" y="93.1">GND</text>
<text x="252.8" y="92.4">GND</text>
<text x="260.5" y="92.4">GND</text>
<text x="230.3" y="106.3">LED1</text>
<text x="252.6" y="107.4">U3</text>
<text x="281" y="112.2">GND</text>
<text x="288.2" y="120.1">C9</text>
<text x="162.9" y="131.2">CN1</text>
<text x="250.1" y="126.4">C10</text>
<text x="124.8" y="133">GND</text>
<text x="143.4" y="135.6">C8</text>
<text x="150.7" y="135.3">C7</text>
<text x="242.9" y="132.5">GND</text>
<text x="281" y="132.5">GND</text>
<text x="51.9" y="144.7">U2</text>
<text x="140.1" y="148.3">GND</text>
<text x="147.7" y="148.3">GND</text>
<text x="88.5" y="151.8">C15</text>
<text x="23.2" y="162.2">GND</text>
<text x="85.4" y="164.8">GND</text>
<text x="23.2" y="168.6">C16</text>
<text x="26.8" y="174.9">GND</text>
<text x="29.8" y="180">GND</text>
<text x="35.7" y="180">GND</text>
</g>
<g font-size="1.8" fill="#00f">
<text x="182.8" y="8.6">FPC-05F-12PH20</text>
<text x="172.6" y="16.2">Heel</text>
<text x="219.8" y="13.6">VBUS</text>
<text x="263.3" y="17.2">5.1k</text>
<text x="172.6" y="21.3">Mid</text>
<text x="229" y="21.5">1uF</text>
<text x="237.1" y="22">100nF</text>
<text x="261.7" y="19.5">DP</text>
<text x="263" y="21.3">DN</text>
<text x="21.7" y="28.6">3V3</text>
<text x="53.5" y="26.1">3V3</text>
<text x="131.2" y="29.1" transform="rotate(-90 131.2 29.1)">SDA</text>
<text x="172.6" y="26.3">OBall</text>
<text x="255.7" y="24.8">5.1k</text>
<text x="263" y="28.9">DP</text>
<text x="26.5" y="31.7">10k</text>
<text x="141.1" y="30.9" transform="rotate(-90 141.1 30.9)">SCL</text>
<text x="172.6" y="31.4">OToe</text>
<text x="263" y="31.4">DN</text>
<text x="37.5" y="38">1uF</text>
<text x="108.1" y="40.1">SCL</text>
<text x="119.8" y="37.5">IRQ</text>
<text x="133" y="37.8">4.7k</text>
<text x="142.9" y="39.5">4.7k</text>
<text x="172.6" y="41.6">BBall</text>
<text x="172.6" y="36.5">BToe</text>
<text x="219.8" y="36.5">VBUS</text>
<text x="108.1" y="42.6">SDA</text>
<text x="238.4" y="44.6">1uF</text>
<text x="251.1" y="44.6">100nF</text>
<text x="78.4" y="48.7">2.4GHz</text>
<text x="131.2" y="49.4" transform="rotate(-90 131.2 49.4)">3V3</text>
<text x="141.1" y="51.2" transform="rotate(-90 141.1 51.2)">3V3</text>
<text x="139.1" y="55.3">3V3</text>
<text x="273.2" y="54.3">TYPE-C16PIN</text>
<text x="57.5" y="62.4">0</text>
<text x="120.5" y="65.5">TS-1088-AR02016</text>
<text x="126.4" y="60.4">10k</text>
<text x="49.4" y="66.2">DN</text>
<text x="62.4" y="68.2">0</text>
<text x="285.4" y="69.8">VBUS</text>
<text x="16.6" y="75.6">3V3</text>
<text x="53.5" y="72.1">DP</text>
<text x="275.2" y="74.8">SS34</text>
<text x="27.8" y="82.2">10uF</text>
<text x="35.7" y="83.7">1uF</text>
<text x="44.8" y="83.7">100nF</text>
<text x="224.4" y="79.9">3V3</text>
<text x="255.7" y="83">1uF</text>
<text x="263.3" y="83">100nF</text>
<text x="285.4" y="82.5">3V7</text>
<text x="237.1" y="85">XC6206P332MR-G</text>
<text x="275.2" y="87.5">SS34</text>
<text x="220.6" y="107.9">VBUS</text>
<text x="227.2" y="104.3">KT-0603W</text>
<text x="260.2" y="107.4">2k</text>
<text x="243" y="108.9">470</text>
<text x="237.4" y="115">3V7</text>
<text x="288.2" y="115">VBUS</text>
<text x="250.1" y="122.6">4.7uF</text>
<text x="252.6" y="120.1">MCP73831T-2DCI/OT</text>
<text x="288.2" y="122.6">4.7uF</text>
<text x="134.5" y="128.2">3V7</text>
<text x="142.9" y="138.9">1uF</text>
<text x="150.5" y="138.9">100nF</text>
<text x="157.9" y="139.6">S2B-PH-SM4-TB(LF)(SN)</text>
<text x="41.8" y="149.8">SCL</text>
<text x="41.8" y="147.2">IRQ</text>
<text x="92.6" y="147.2">3V3</text>
<text x="41.8" y="152.3">SDA</text>
<text x="88.3" y="155.4">100nF</text>
<text x="22.7" y="166.5">100nF</text>
<text x="41.8" y="165">Heel</text>
<text x="41.8" y="167.6">Mid</text>
<text x="74.8" y="167.6">BToe</text>
<text x="74.8" y="165">BBall</text>
<text x="34.7" y="168.8">75k</text>
<text x="41.8" y="170.1">OBall</text>
<text x="74.8" y="170.1">OToe</text>
<text x="51.9" y="175.2">MPR121QR2</text>
</g>
<g font-size="1.8">
<text x="267.5" y="11.3">A1B12</text>
<text x="181.6" y="16.4">1</text>
<text x="183.7" y="17.7">1</text>
<text x="189.7" y="14.5" transform="rotate(-90 189.7 14.5)">14</text>
<text x="190.9" y="17.6" transform="rotate(-90 190.9 17.6)">14</text>
<text x="268.5" y="13.9">A4B9</text>
<text x="270.8" y="16.4">A5</text>
<text x="274.1" y="12.6">GND</text>
<text x="274.1" y="15.1">VBUS</text>
<text x="274.1" y="17.7">CC1</text>
<text x="62.5" y="23.8">1</text>
<text x="98" y="23.8">GND</text>
<text x="103.1" y="22.5">40</text>
<text x="181.6" y="21.5">3</text>
<text x="181.6" y="18.9">2</text>
<text x="183.7" y="22.8">3</text>
<text x="183.7" y="20.2">2</text>
<text x="270.8" y="18.9">A6</text>
<text x="270.8" y="21.5">A7</text>
<text x="274.1" y="20.2">DP1</text>
<text x="274.1" y="22.8">DN1</text>
<text x="62.5" y="26.3">2</text>
<text x="62.5" y="28.9">3</text>
<text x="64.6" y="25">GND</text>
<text x="64.6" y="27.6">3V3</text>
<text x="99.1" y="28.9">IO2</text>
<text x="99.1" y="26.3">IO1</text>
<text x="103.1" y="27.6">38</text>
<text x="103.1" y="25">39</text>
<text x="181.6" y="29.1">6</text>
<text x="181.6" y="26.6">5</text>
<text x="181.6" y="24">4</text>
<text x="183.7" y="27.8">5</text>
<text x="183.7" y="25.3">4</text>
<text x="270.8" y="24">A8</text>
<text x="270.8" y="26.6">B5</text>
<text x="270.8" y="29.1">B6</text>
<text x="274.1" y="25.3">SBU1</text>
<text x="274.1" y="27.8">CC2</text>
<text x="44.1" y="31.6" transform="rotate(-90 44.1 31.6)">2</text>
<text x="62.5" y="31.4">4</text>
<text x="62.5" y="33.9">5</text>
<text x="64.6" y="30.1">EN</text>
<text x="64.6" y="32.7">IO4</text>
<text x="64.6" y="35.2">IO5</text>
<text x="97.1" y="33.9">RXD0</text>
<text x="97.3" y="31.4">TXD0</text>
<text x="103.1" y="35.2">35</text>
<text x="103.1" y="32.7">36</text>
<text x="103.1" y="30.1">37</text>
<text x="181.6" y="34.2">8</text>
<text x="181.6" y="31.6">7</text>
<text x="183.7" y="35.5">8</text>
<text x="183.7" y="32.9">7</text>
<text x="183.7" y="30.4">6</text>
<text x="270.8" y="31.6">B7</text>
<text x="270.8" y="34.2">B8</text>
<text x="274.1" y="30.4">DP2</text>
<text x="274.1" y="32.9">DN2</text>
<text x="274.1" y="35.5">SBU2</text>
<text x="62.5" y="36.5">6</text>
<text x="62.5" y="39">7</text>
<text x="62.5" y="41.6">8</text>
<text x="64.6" y="37.7">IO6</text>
<text x="64.6" y="40.3">IO7</text>
<text x="98.1" y="41.6">IO40</text>
<text x="98.1" y="39">IO41</text>
<text x="98.1" y="36.5">IO42</text>
<text x="103.1" y="40.3">33</text>
<text x="103.1" y="37.7">34</text>
<text x="180.6" y="41.8">11</text>
<text x="180.6" y="39.3">10</text>
<text x="181.6" y="36.7">9</text>
<text x="183.7" y="40.5">10</text>
<text x="183.7" y="38">9</text>
<text x="267.5" y="39.3">B1A12</text>
<text x="268.5" y="36.7">B4A9</text>
<text x="272" y="41.8">1</text>
<text x="274.1" y="38">VBUS</text>
<text x="274.1" y="40.5">GND</text>
<text x="44.1" y="42.8" transform="rotate(-90 44.1 42.8)">1</text>
<text x="61.4" y="46.6">10</text>
<text x="62.5" y="44.1">9</text>
<text x="64.6" y="42.8">IO15</text>
<text x="64.6" y="45.4">IO16</text>
<text x="64.6" y="47.9">IO17</text>
<text x="98.1" y="46.6">IO38</text>
<text x="98.1" y="44.1">IO39</text>
<text x="103.1" y="47.9">30</text>
<text x="103.1" y="45.4">31</text>
<text x="103.1" y="42.8">32</text>
<text x="180.6" y="44.3">12</text>
<text x="183.7" y="45.6">12</text>
<text x="183.7" y="43.1">11</text>
<text x="190.9" y="46.7" transform="rotate(-90 190.9 46.7)">13</text>
<text x="272" y="44.3">2</text>
<text x="272" y="46.9">3</text>
<text x="274.1" y="43.1">SHELL</text>
<text x="274.1" y="45.6">SHELL</text>
<text x="61.4" y="49.2">11</text>
<text x="61.4" y="51.7">12</text>
<text x="64.6" y="50.4">IO18</text>
<text x="64.6" y="53">IO8</text>
<text x="98.1" y="51.7">IO36</text>
<text x="98.1" y="49.2">IO37</text>
<text x="103.1" y="53">28</text>
<text x="103.1" y="50.4">29</text>
<text x="189.7" y="49.8" transform="rotate(-90 189.7 49.8)">13</text>
<text x="272" y="49.4">4</text>
<text x="274.1" y="48.2">SHELL</text>
<text x="274.1" y="50.7">SHELL</text>
<text x="61.4" y="54.3">13</text>
<text x="61.4" y="56.8">14</text>
<text x="64.6" y="55.5">IO19</text>
<text x="64.6" y="58.1">IO20</text>
<text x="98.1" y="54.3">IO35</text>
<text x="99.1" y="56.8">IO0</text>
<text x="103.1" y="55.5">27</text>
<text x="118.3" y="58.3" transform="rotate(-90 118.3 58.3)">2</text>
<text x="70.5" y="64.2" transform="rotate(-90 70.5 64.2)">IO3</text>
<text x="73.1" y="64.2" transform="rotate(-90 73.1 64.2)">IO46</text>
<text x="75.6" y="64.2" transform="rotate(-90 75.6 64.2)">IO9</text>
<text x="78.2" y="64.2" transform="rotate(-90 78.2 64.2)">IO10</text>
<text x="80.7" y="64.2" transform="rotate(-90 80.7 64.2)">IO11</text>
<text x="83.2" y="64.2" transform="rotate(-90 83.2 64.2)">IO12</text>
<text x="85.8" y="64.2" transform="rotate(-90 85.8 64.2)">IO13</text>
<text x="88.3" y="64.2" transform="rotate(-90 88.3 64.2)">IO14</text>
<text x="90.9" y="64.2" transform="rotate(-90 90.9 64.2)">IO21</text>
<text x="93.4" y="64.2" transform="rotate(-90 93.4 64.2)">IO47</text>
<text x="95.9" y="64.2" transform="rotate(-90 95.9 64.2)">IO48</text>
<text x="98.5" y="64.2" transform="rotate(-90 98.5 64.2)">IO45</text>
<text x="100" y="61.6">EP</text>
<text x="103" y="60.6">41</text>
<text x="69.3" y="67.3" transform="rotate(-90 69.3 67.3)">15</text>
<text x="71.8" y="67.3" transform="rotate(-90 71.8 67.3)">16</text>
<text x="74.3" y="67.3" transform="rotate(-90 74.3 67.3)">17</text>
<text x="76.9" y="67.3" transform="rotate(-90 76.9 67.3)">18</text>
<text x="79.4" y="67.3" transform="rotate(-90 79.4 67.3)">19</text>
<text x="82" y="67.3" transform="rotate(-90 82 67.3)">20</text>
<text x="84.5" y="67.3" transform="rotate(-90 84.5 67.3)">21</text>
<text x="87" y="67.3" transform="rotate(-90 87 67.3)">22</text>
<text x="89.6" y="67.3" transform="rotate(-90 89.6 67.3)">23</text>
<text x="92.1" y="67.3" transform="rotate(-90 92.1 67.3)">24</text>
<text x="94.7" y="67.3" transform="rotate(-90 94.7 67.3)">25</text>
<text x="97.2" y="67.3" transform="rotate(-90 97.2 67.3)">26</text>
<text x="118.3" y="69.5" transform="rotate(-90 118.3 69.5)">1</text>
<text x="234.8" y="70">1</text>
<text x="237.6" y="71">GND</text>
<text x="244.1" y="76.1">Vin</text>
<text x="248.5" y="75.1">3</text>
<text x="234.8" y="80.2">2</text>
<text x="237.6" y="81.2">Vout</text>
<text x="251.4" y="110.1">1</text>
<text x="251.4" y="112.7">2</text>
<text x="253.5" y="111.4">STAT</text>
<text x="253.5" y="113.9">VSS</text>
<text x="264" y="111.4">PROG</text>
<text x="270.5" y="110.1">5</text>
<text x="251.4" y="115.2">3</text>
<text x="253.5" y="116.5">VBAT</text>
<text x="265.5" y="116.5">VDD</text>
<text x="270.5" y="115.2">4</text>
<text x="151.1" y="125.9">1</text>
<text x="156.6" y="123.9" transform="rotate(-90 156.6 123.9)">4</text>
<text x="151.1" y="128.4">2</text>
<text x="153.2" y="127.2">1</text>
<text x="153.2" y="129.7">2</text>
<text x="157.9" y="130.7" transform="rotate(-90 157.9 130.7)">3</text>
<text x="157.9" y="126" transform="rotate(-90 157.9 126)">4</text>
<text x="156.6" y="132.8" transform="rotate(-90 156.6 132.8)">3</text>
<text x="50.8" y="147.5">1</text>
<text x="52.9" y="148.7">IRQ#</text>
<text x="64.9" y="148.7">VDD</text>
<text x="69.8" y="147.5">20</text>
<text x="50.8" y="150">2</text>
<text x="50.8" y="152.6">3</text>
<text x="50.8" y="155.1">4</text>
<text x="52.9" y="151.3">SCL</text>
<text x="52.9" y="153.8">SDA</text>
<text x="63.2" y="153.8">ELE10</text>
<text x="63.2" y="151.3">ELE11</text>
<text x="69.8" y="155.1">17</text>
<text x="69.8" y="152.6">18</text>
<text x="69.8" y="150">19</text>
<text x="50.8" y="157.6">5</text>
<text x="50.8" y="160.2">6</text>
<text x="52.9" y="156.4">ADDR</text>
<text x="52.9" y="158.9">VREG</text>
<text x="52.9" y="161.4">VSS</text>
<text x="64.3" y="161.4">ELE7</text>
<text x="64.3" y="158.9">ELE8</text>
<text x="64.3" y="156.4">ELE9</text>
<text x="69.8" y="160.2">15</text>
<text x="69.8" y="157.6">16</text>
<text x="50.8" y="162.7">7</text>
<text x="50.8" y="165.3">8</text>
<text x="50.8" y="167.8">9</text>
<text x="52.9" y="164">REXT</text>
<text x="52.9" y="166.5">ELE0</text>
<text x="64.3" y="166.5">ELE5</text>
<text x="64.3" y="164">ELE6</text>
<text x="69.8" y="167.8">12</text>
<text x="69.8" y="165.3">13</text>
<text x="69.8" y="162.7">14</text>
<text x="49.8" y="170.3">10</text>
<text x="52.9" y="169.1">ELE1</text>
<text x="52.9" y="171.6">ELE2</text>
<text x="64.3" y="171.6">ELE3</text>
<text x="64.3" y="169.1">ELE4</text>
<text x="69.8" y="170.3">11</text>
</g>
<g font-size="1.6" fill="#000080">
<text x="195.5" y="11.1">FPC1</text>
<text x="265.3" y="19">R1</text>
<text x="256.7" y="26.6">R2</text>
<text x="57.5" y="60.4">R3</text>
<text x="62.4" y="66.2">R4</text>
<text x="260.2" y="99.7">R5</text>
<text x="242.4" y="105.3">R6</text>
<text x="34.7" y="166.8">R9</text>
</g>
</svg>
